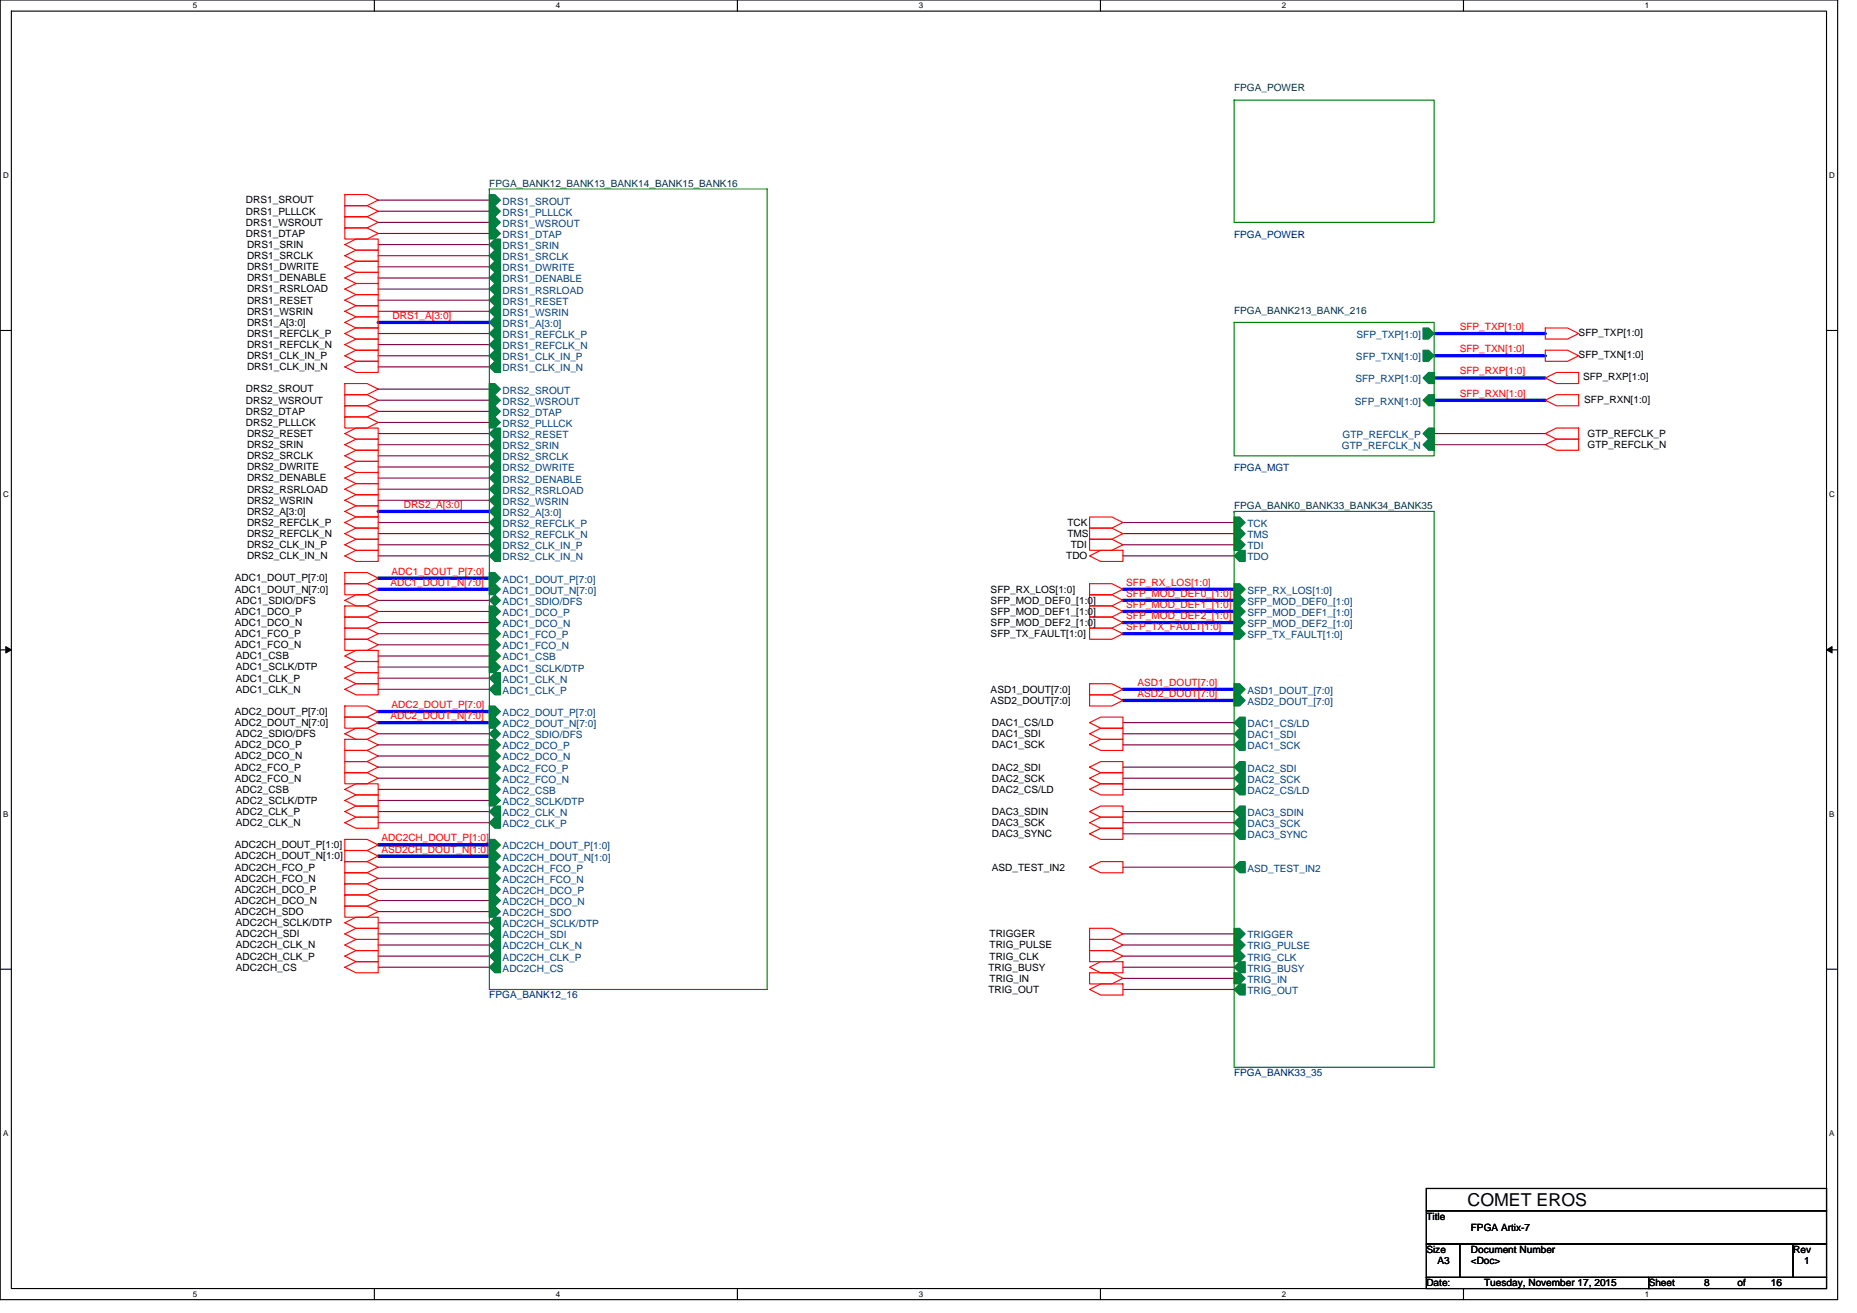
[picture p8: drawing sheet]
<svg xmlns="http://www.w3.org/2000/svg" width="297mm" height="210mm" viewBox="0 0 297 210" stroke-linecap="round" stroke-linejoin="round" font-family="sans-serif">
<path d="M0 0h293.9v207.8h-293.9zM1.8 1.8h290.4v204.3h-290.4z" fill="none" stroke="#000" stroke-width=".18"/>
<g fill="#fff">
<path d="M30.8 .2h.8v1.4h-.8z"/>
<path d="M30.8 206.2h.8v1.5h-.8z"/>
</g>
<path d="M59.9 0v1.8M59.9 206.1v1.7" fill="none" stroke="#000" stroke-width=".18"/>
<g fill="#fff">
<path d="M88.9 .2h.7v1.4h-.7z"/>
<path d="M88.9 206.2h.7v1.5h-.7z"/>
</g>
<path d="M118 0v1.8M118 206.1v1.7" fill="none" stroke="#000" stroke-width=".18"/>
<g fill="#fff">
<path d="M147 .2h.7v1.4h-.7z"/>
<path d="M147 206.2h.7v1.5h-.7z"/>
</g>
<path d="M176 0v1.8M176 206.1v1.7" fill="none" stroke="#000" stroke-width=".18"/>
<g fill="#fff">
<path d="M205.1 .2h.7v1.4h-.7z"/>
<path d="M205.1 206.2h.7v1.5h-.7z"/>
</g>
<path d="M234.1 0v1.8M234.1 206.1v1.7" fill="none" stroke="#000" stroke-width=".18"/>
<g fill="#fff">
<path d="M263.1 .2h.7v1.4h-.7z"/>
<path d="M263.1 206.2h.7v1.5h-.7z"/>
<path d="M.5 27.3h.9v1.4h-.9z"/>
<path d="M292.6 27.3h.9v1.4h-.9z"/>
<path d="M.5 78.4h.9v1.4h-.9z"/>
<path d="M292.6 78.4h.9v1.4h-.9z"/>
</g>
<path d="M0 52.9h1.8M292.2 52.9h1.7" fill="none" stroke="#000" stroke-width=".18"/>
<g fill="#fff">
<path d="M.5 129.5h.8v1.4h-.8z"/>
<path d="M292.6 129.5h.9v1.4h-.9z"/>
</g>
<path d="M0 103.9h1.8M292.2 103.9h1.7" fill="none" stroke="#000" stroke-width=".18"/>
<path d="M.9 103.4l.9 .5-.9 .5zM292.2 103.9l.9-.5v1z" fill="#000"/>
<path d="M.9 103.4l.9 .5-.9 .5zM292.2 103.9l.9-.5v1z" fill="none" stroke="#000" stroke-width=".16"/>
<g fill="#fff">
<path d="M.5 180.5h.8v1.5h-.8z"/>
<path d="M292.6 180.5h.9v1.5h-.9z"/>
</g>
<path d="M0 155h1.8M292.2 155h1.7M228.2 190.1h64v3.5h-64zM228.2 193.6h64v5.4h-64zM228.2 199h5.3v5.3h-5.3zM233.5 199h53.3v5.3h-53.3zM286.8 199h5.4v5.3h-5.4zM228.2 204.3h35.5v1.8h-35.5zM263.7 204.3h28.5v1.8h-28.5z" fill="none" stroke="#000" stroke-width=".18"/>
<g fill="none" stroke="#800040" stroke-width=".18">
<path d="M60.5 32h17.8M60.5 33.8h17.8M60.5 35.6h17.8M60.5 37.3h17.8M60.5 39.1h17.8M60.5 53.3h17.8M60.5 55.1h17.8M60.5 48h17.8M60.5 40.9h17.8M60.5 44.4h17.8M60.5 42.7h17.8M60.5 46.2h17.8"/>
<path d="M60.5 49.8h17.8M60.5 56.9h17.8M60.5 58.7h17.8M60.5 62.2h17.8M60.5 64h17.8M60.5 65.8h17.8M60.5 67.6h17.8M60.5 69.3h17.8M60.5 71.1h17.8M60.5 72.9h17.8M60.5 78.2h17.8M60.5 76.5h17.8"/>
<path d="M60.5 74.7h17.8M229.4 69.3h17.8M229.4 71.1h17.8M60.5 80h17.8M60.5 96h17.8M60.5 83.6h17.8M60.5 85.3h17.8M60.5 97.8h17.8M60.5 99.6h17.8M60.5 87.1h17.8M60.5 88.9h17.8M179.6 88.9h17.8"/>
<path d="M179.6 83.6h17.8M179.6 87.1h17.8M179.6 85.3h17.8M60.5 104.9h17.8M60.5 106.7h17.8M60.5 119.1h17.8M60.5 117.3h17.8M60.5 108.5h17.8M60.5 110.2h17.8M60.5 101.3h17.8M60.5 103.1h17.8M179.6 115.6h17.8"/>
<path d="M179.6 119.1h17.8M179.6 117.3h17.8M60.5 138.7h17.8M60.5 126.2h17.8M60.5 129.8h17.8M60.5 131.6h17.8M60.5 122.7h17.8M60.5 128h17.8M60.5 120.9h17.8M60.5 124.5h17.8M179.6 124.5h17.8M179.6 126.2h17.8"/>
<path d="M179.6 129.8h17.8M179.6 131.6h17.8M179.6 133.3h17.8M179.6 138.7h17.8M179.6 122.7h17.8M60.5 142.2h17.8M60.5 144h17.8M60.5 140.5h17.8M60.5 147.6h17.8M60.5 152.9h17.8M60.5 151.1h17.8M60.5 149.4h17.8"/>
<path d="M60.5 154.7h17.8M60.5 145.8h17.8M179.6 156.5h17.8M179.6 149.4h17.8M179.6 152.9h17.8M179.6 158.2h17.8M179.6 154.7h17.8M179.6 151.1h17.8"/>
</g>
<g fill="none" stroke="#00f" stroke-width=".53">
<path d="M60.5 51.6h17.8M229.4 53.3h17.8M229.4 56.9h17.8M229.4 60.5h17.8M229.4 64h17.8M60.5 92.5h17.8M60.5 94.2h17.8M60.5 81.8h17.8M179.6 94.2h17.8M179.6 96h17.8M179.6 97.8h17.8M179.6 99.6h17.8"/>
<path d="M60.5 113.8h17.8M60.5 115.6h17.8M179.6 110.2h17.8M179.6 112h17.8M179.6 101.3h17.8M60.5 135.1h17.8M60.5 136.9h17.8"/>
</g>
<g fill="none" stroke="#f00" stroke-width=".18">
<path d="M55.2 39.1l1.7-.9h3.6v1.8h-3.6zM55.2 31.1h3.5l1.8 .9-1.8 .9h-3.5zM55.2 32.9h3.5l1.8 .9-1.8 .9h-3.5zM55.2 34.7h3.5l1.8 .9-1.8 .8h-3.5zM55.2 36.4h3.5l1.8 .9-1.8 .9h-3.5zM55.2 48l1.7-.9h3.6v1.8h-3.6zM55.2 40.9l1.7-.9h3.6v1.8h-3.6zM55.2 44.4l1.7-.8h3.6v1.7h-3.6zM55.2 46.2l1.7-.9h3.6v1.8h-3.6zM55.2 42.7l1.7-.9h3.6v1.8h-3.6zM55.2 49.8l1.7-.9h3.6v1.8h-3.6zM55.2 51.6l1.7-.9h3.6v1.8h-3.6z"/>
<path d="M55.2 53.3l1.7-.8h3.6v1.7h-3.6zM55.2 55.1l1.7-.9h3.6v1.8h-3.6zM55.2 56.9l1.7-.9h3.6v1.8h-3.6zM55.2 58.7l1.7-.9h3.6v1.8h-3.6zM247.2 52.5h3.5l1.8 .8-1.8 .9h-3.5zM247.2 56h3.5l1.8 .9-1.8 .9h-3.5zM55.2 69.3l1.7-.8h3.6v1.7h-3.6zM55.2 71.1l1.7-.9h3.6v1.8h-3.6zM55.2 72.9l1.7-.9h3.6v1.8h-3.6zM55.2 74.7l1.7-.9h3.6v1.8h-3.6zM55.2 76.5l1.7-.9h3.6v1.7h-3.6zM55.2 78.2l1.7-.9h3.6v1.8h-3.6z"/>
<path d="M55.2 61.3h3.5l1.8 .9-1.8 .9h-3.5zM55.2 63.1h3.5l1.8 .9-1.8 .9h-3.5zM55.2 64.9h3.5l1.8 .9-1.8 .9h-3.5zM55.2 66.7h3.5l1.8 .9-1.8 .9h-3.5zM247.2 69.3l1.8-.8h3.5v1.7h-3.5zM247.2 71.1l1.8-.9h3.5v1.8h-3.5zM247.2 60.5l1.8-.9h3.5v1.7h-3.5zM247.2 64l1.8-.9h3.5v1.8h-3.5zM55.2 80l1.7-.9h3.6v1.8h-3.6zM55.2 81.8l1.7-.9h3.6v1.8h-3.6zM55.2 83.6l1.7-.9h3.6v1.8h-3.6zM55.2 85.3l1.7-.8h3.6v1.7h-3.6z"/>
<path d="M55.2 96.9h3.5l1.8 .9-1.8 .9h-3.5zM55.2 98.7h3.5l1.8 .9-1.8 .9h-3.5zM55.2 91.6h3.5l1.8 .9-1.8 .8h-3.5zM55.2 93.3h3.5l1.8 .9-1.8 .9h-3.5zM55.2 96l1.7-.9h1.8l1.8 .9-1.8 .9h-1.8zM55.2 88.9l1.7-.9h3.6v1.8h-3.6zM55.2 87.1l1.7-.9h3.6v1.8h-3.6zM174.3 84.5h3.5l1.8 .8-1.8 .9h-3.5zM174.3 82.7h3.5l1.8 .9-1.8 .9h-3.5zM174.3 86.2h3.5l1.8 .9-1.8 .9h-3.5zM174.3 88.9l1.8-.9h3.5v1.8h-3.5zM174.3 93.3h3.5l1.8 .9-1.8 .9h-3.5z"/>
<path d="M174.3 95.1h3.5l1.8 .9-1.8 .9h-3.5zM174.3 96.9h3.5l1.8 .9-1.8 .9h-3.5zM174.3 98.7h3.5l1.8 .9-1.8 .9h-3.5zM55.2 100.5h3.5l1.8 .8-1.8 .9h-3.5zM55.2 102.2h3.5l1.8 .9-1.8 .9h-3.5zM55.2 118.2h3.5l1.8 .9-1.8 .9h-3.5zM55.2 112.9h3.5l1.8 .9-1.8 .9h-3.5zM55.2 114.7h3.5l1.8 .9-1.8 .9h-3.5zM55.2 108.5l1.7-.9h3.6v1.7h-3.6zM55.2 110.2l1.7-.9h3.6v1.8h-3.6zM55.2 106.7l1.7-.9h3.6v1.8h-3.6zM55.2 117.3l1.7-.8h1.8l1.8 .8-1.8 .9h-1.8z"/>
<path d="M55.2 104.9l1.7-.9h3.6v1.8h-3.6zM174.3 115.6l1.8-.9h3.5v1.8h-3.5zM174.3 119.1l1.8-.9h3.5v1.8h-3.5zM174.3 117.3l1.8-.8h3.5v1.7h-3.5zM174.3 111.1h3.5l1.8 .9-1.8 .9h-3.5zM174.3 109.3h3.5l1.8 .9-1.8 .9h-3.5zM174.3 100.5h3.5l1.8 .8-1.8 .9h-3.5zM55.2 120h3.5l1.8 .9-1.8 .9h-3.5zM55.2 121.8h3.5l1.8 .9-1.8 .9h-3.5zM55.2 123.6h3.5l1.8 .9-1.8 .8h-3.5zM55.2 129.8l1.7-.9h3.6v1.8h-3.6zM55.2 131.6l1.7-.9h3.6v1.8h-3.6z"/>
<path d="M55.2 126.2l1.7-.9h3.6v1.8h-3.6zM55.2 128l1.7-.9h3.6v1.8h-3.6zM55.2 136h3.5l1.8 .9-1.8 .9h-3.5zM55.2 134.2h3.5l1.8 .9-1.8 .9h-3.5zM55.2 139.6h3.5l1.8 .9-1.8 .9h-3.5zM55.2 137.8h3.5l1.8 .9-1.8 .9h-3.5zM174.3 122.7l1.8-.9h3.5v1.8h-3.5zM174.3 124.5l1.8-.9h3.5v1.7h-3.5zM174.3 126.2l1.8-.9h3.5v1.8h-3.5zM174.3 129.8l1.8-.9h3.5v1.8h-3.5zM174.3 131.6l1.8-.9h3.5v1.8h-3.5zM174.3 133.3l1.8-.8h3.5v1.7h-3.5z"/>
<path d="M174.3 138.7l1.8-.9h3.5v1.8h-3.5zM55.2 143.1h3.5l1.8 .9-1.8 .9h-3.5zM55.2 141.4h3.5l1.8 .8-1.8 .9h-3.5zM55.2 147.6l1.7-.9h3.6v1.8h-3.6zM55.2 152.9l1.7-.9h3.6v1.8h-3.6zM55.2 151.1l1.7-.9h3.6v1.8h-3.6zM55.2 149.4l1.7-.9h3.6v1.7h-3.6zM55.2 154.7l1.7-.9h3.6v1.8h-3.6zM55.2 144.9h3.5l1.8 .9-1.8 .9h-3.5zM174.3 158.2l1.8-.8h3.5v1.7h-3.5zM174.3 154.7l1.8-.9h3.5v1.8h-3.5zM174.3 155.6h3.5l1.8 .9-1.8 .9h-3.5z"/>
<path d="M174.3 148.5h3.5l1.8 .9-1.8 .8h-3.5zM174.3 150.2h3.5l1.8 .9-1.8 .9h-3.5zM174.3 152h3.5l1.8 .9-1.8 .9h-3.5z"/>
</g>
<g fill="#008040" stroke="#008040" stroke-width=".18">
<path d="M78.3 96l.9-.9 .8 .9-.8 .9z" fill-rule="evenodd"/>
<path d="M78.3 108.5l.9-.9h.8v1.7h-.8z" fill-rule="evenodd"/>
<path d="M78.3 110.2l.9-.9h.8v1.8h-.8z" fill-rule="evenodd"/>
<path d="M78.3 96.9h.9l.8 .9-.8 .9h-.9z" fill-rule="evenodd"/>
<path d="M78.3 98.7h.9l.8 .9-.8 .9h-.9z" fill-rule="evenodd"/>
<path d="M78.3 100.5h.9l.8 .8-.8 .9h-.9z" fill-rule="evenodd"/>
<path d="M78.3 102.2h.9l.8 .9-.8 .9h-.9z" fill-rule="evenodd"/>
<path d="M78.3 104h.9l.8 .9-.8 .9h-.9z" fill-rule="evenodd"/>
<path d="M78.3 105.8h.9l.8 .9-.8 .9h-.9z" fill-rule="evenodd"/>
<path d="M78.3 117.3l.9-.8 .8 .8-.8 .9z" fill-rule="evenodd"/>
<path d="M78.3 129.8l.9-.9h.8v1.8h-.8z" fill-rule="evenodd"/>
<path d="M78.3 131.6l.9-.9h.8v1.8h-.8z" fill-rule="evenodd"/>
<path d="M78.3 118.2h.9l.8 .9-.8 .9h-.9z" fill-rule="evenodd"/>
<path d="M78.3 120h.9l.8 .9-.8 .9h-.9z" fill-rule="evenodd"/>
<path d="M78.3 121.8h.9l.8 .9-.8 .9h-.9z" fill-rule="evenodd"/>
<path d="M78.3 123.6h.9l.8 .9-.8 .8h-.9z" fill-rule="evenodd"/>
<path d="M78.3 125.3h.9l.8 .9-.8 .9h-.9z" fill-rule="evenodd"/>
<path d="M78.3 127.1h.9l.8 .9-.8 .9h-.9z" fill-rule="evenodd"/>
<path d="M78.3 141.4h.9l.8 .8-.8 .9h-.9z" fill-rule="evenodd"/>
<path d="M78.3 143.1h.9l.8 .9-.8 .9h-.9z" fill-rule="evenodd"/>
<path d="M78.3 91.6h.9l.8 .9-.8 .8h-.9z" fill-rule="evenodd"/>
<path d="M78.3 93.3h.9l.8 .9-.8 .9h-.9z" fill-rule="evenodd"/>
<path d="M78.3 134.2h.9l.8 .9-.8 .9h-.9z" fill-rule="evenodd"/>
<path d="M78.3 112.9h.9l.8 .9-.8 .9h-.9z" fill-rule="evenodd"/>
<path d="M78.3 114.7h.9l.8 .9-.8 .9h-.9z" fill-rule="evenodd"/>
<path d="M78.3 136h.9l.8 .9-.8 .9h-.9z" fill-rule="evenodd"/>
<path d="M78.3 147.6l.9-.9h.8v1.8h-.8z" fill-rule="evenodd"/>
<path d="M78.3 149.4l.9-.9h.8v1.7h-.8z" fill-rule="evenodd"/>
<path d="M78.3 137.8h.9l.8 .9-.8 .9h-.9z" fill-rule="evenodd"/>
<path d="M78.3 139.6h.9l.8 .9-.8 .9h-.9z" fill-rule="evenodd"/>
<path d="M78.3 151.1l.9-.9h.8v1.8h-.8z" fill-rule="evenodd"/>
<path d="M78.3 152.9l.9-.9h.8v1.8h-.8z" fill-rule="evenodd"/>
<path d="M78.3 154.7l.9-.9h.8v1.8h-.8z" fill-rule="evenodd"/>
<path d="M78.3 144.9h.9l.8 .9-.8 .9h-.9z" fill-rule="evenodd"/>
<path d="M78.3 39.1l.9-.9h.8v1.8h-.8z" fill-rule="evenodd"/>
<path d="M78.3 40.9l.9-.9h.8v1.8h-.8z" fill-rule="evenodd"/>
<path d="M78.3 42.7l.9-.9h.8v1.8h-.8z" fill-rule="evenodd"/>
<path d="M78.3 44.4l.9-.8h.8v1.7h-.8z" fill-rule="evenodd"/>
<path d="M78.3 46.2l.9-.9h.8v1.8h-.8z" fill-rule="evenodd"/>
<path d="M78.3 48l.9-.9h.8v1.8h-.8z" fill-rule="evenodd"/>
<path d="M78.3 49.8l.9-.9h.8v1.8h-.8z" fill-rule="evenodd"/>
<path d="M78.3 51.6l.9-.9h.8v1.8h-.8z" fill-rule="evenodd"/>
<path d="M78.3 31.1h.9l.8 .9-.8 .9h-.9z" fill-rule="evenodd"/>
<path d="M78.3 32.9h.9l.8 .9-.8 .9h-.9z" fill-rule="evenodd"/>
<path d="M78.3 34.7h.9l.8 .9-.8 .8h-.9z" fill-rule="evenodd"/>
<path d="M78.3 36.4h.9l.8 .9-.8 .9h-.9z" fill-rule="evenodd"/>
<path d="M78.3 69.3l.9-.8h.8v1.7h-.8z" fill-rule="evenodd"/>
<path d="M78.3 71.1l.9-.9h.8v1.8h-.8z" fill-rule="evenodd"/>
<path d="M78.3 72.9l.9-.9h.8v1.8h-.8z" fill-rule="evenodd"/>
<path d="M78.3 74.7l.9-.9h.8v1.8h-.8z" fill-rule="evenodd"/>
<path d="M78.3 76.5l.9-.9h.8v1.7h-.8z" fill-rule="evenodd"/>
<path d="M78.3 78.2l.9-.9h.8v1.8h-.8z" fill-rule="evenodd"/>
<path d="M78.3 80l.9-.9h.8v1.8h-.8z" fill-rule="evenodd"/>
<path d="M78.3 81.8l.9-.9h.8v1.8h-.8z" fill-rule="evenodd"/>
<path d="M78.3 61.3h.9l.8 .9-.8 .9h-.9z" fill-rule="evenodd"/>
<path d="M78.3 63.1h.9l.8 .9-.8 .9h-.9z" fill-rule="evenodd"/>
<path d="M78.3 64.9h.9l.8 .9-.8 .9h-.9z" fill-rule="evenodd"/>
<path d="M78.3 66.7h.9l.8 .9-.8 .9h-.9z" fill-rule="evenodd"/>
<path d="M78.3 53.3l.9-.8h.8v1.7h-.8z" fill-rule="evenodd"/>
<path d="M78.3 55.1l.9-.9h.8v1.8h-.8z" fill-rule="evenodd"/>
<path d="M78.3 83.6l.9-.9h.8v1.8h-.8z" fill-rule="evenodd"/>
<path d="M78.3 85.3l.9-.8h.8v1.7h-.8z" fill-rule="evenodd"/>
<path d="M78.3 87.1l.9-.9h.8v1.8h-.8z" fill-rule="evenodd"/>
<path d="M78.3 88.9l.9-.9h.8v1.8h-.8z" fill-rule="evenodd"/>
<path d="M78.3 56.9l.9-.9h.8v1.8h-.8z" fill-rule="evenodd"/>
<path d="M78.3 58.7l.9-.9h.8v1.8h-.8z" fill-rule="evenodd"/>
<path d="M197.4 82.7h.9l.9 .9-.9 .9h-.9z" fill-rule="evenodd"/>
<path d="M197.4 84.5h.9l.9 .8-.9 .9h-.9z" fill-rule="evenodd"/>
<path d="M197.4 86.2h.9l.9 .9-.9 .9h-.9z" fill-rule="evenodd"/>
<path d="M197.4 88.9l.9-.9h.9v1.8h-.9z" fill-rule="evenodd"/>
<path d="M197.4 109.3h.9l.9 .9-.9 .9h-.9z" fill-rule="evenodd"/>
<path d="M197.4 111.1h.9l.9 .9-.9 .9h-.9z" fill-rule="evenodd"/>
<path d="M197.4 138.7l.9-.9h.9v1.8h-.9z" fill-rule="evenodd"/>
<path d="M197.4 115.6l.9-.9h.9v1.8h-.9z" fill-rule="evenodd"/>
<path d="M197.4 119.1l.9-.9h.9v1.8h-.9z" fill-rule="evenodd"/>
<path d="M197.4 117.3l.9-.8h.9v1.7h-.9z" fill-rule="evenodd"/>
<path d="M197.4 122.7l.9-.9h.9v1.8h-.9z" fill-rule="evenodd"/>
<path d="M197.4 124.5l.9-.9h.9v1.7h-.9z" fill-rule="evenodd"/>
<path d="M198.3 125.3h.9v1.8h-.9l-.9-.9z" fill-rule="evenodd"/>
<path d="M197.4 129.8l.9-.9h.9v1.8h-.9z" fill-rule="evenodd"/>
<path d="M197.4 131.6l.9-.9h.9v1.8h-.9z" fill-rule="evenodd"/>
<path d="M197.4 133.3l.9-.8h.9v1.7h-.9z" fill-rule="evenodd"/>
<path d="M197.4 148.5h.9l.9 .9-.9 .8h-.9z" fill-rule="evenodd"/>
<path d="M197.4 154.7l.9-.9h.9v1.8h-.9z" fill-rule="evenodd"/>
<path d="M197.4 152h.9l.9 .9-.9 .9h-.9z" fill-rule="evenodd"/>
<path d="M197.4 155.6h.9l.9 .9-.9 .9h-.9z" fill-rule="evenodd"/>
<path d="M197.4 158.2l.9-.8h.9v1.7h-.9z" fill-rule="evenodd"/>
<path d="M197.4 150.2h.9l.9 .9-.9 .9h-.9z" fill-rule="evenodd"/>
<path d="M197.4 93.3h.9l.9 .9-.9 .9h-.9z" fill-rule="evenodd"/>
<path d="M197.4 95.1h.9l.9 .9-.9 .9h-.9z" fill-rule="evenodd"/>
<path d="M197.4 96.9h.9l.9 .9-.9 .9h-.9z" fill-rule="evenodd"/>
<path d="M197.4 98.7h.9l.9 .9-.9 .9h-.9z" fill-rule="evenodd"/>
<path d="M197.4 100.5h.9l.9 .8-.9 .9h-.9z" fill-rule="evenodd"/>
<path d="M227.6 71.1l.9-.9h.9v1.8h-.9z" fill-rule="evenodd"/>
<path d="M227.6 69.3l.9-.8h.9v1.7h-.9z" fill-rule="evenodd"/>
<path d="M227.6 60.5l.9-.9h.9v1.7h-.9z" fill-rule="evenodd"/>
<path d="M227.6 64l.9-.9h.9v1.8h-.9z" fill-rule="evenodd"/>
<path d="M227.6 52.5h.9l.9 .8-.9 .9h-.9z" fill-rule="evenodd"/>
<path d="M227.6 56h.9l.9 .9-.9 .9h-.9z" fill-rule="evenodd"/>
</g>
<path d="M197.4 16h32v19.6h-32zM78.3 30.2h44.4v128h-44.4zM78.3 30.2h.1M197.4 51.6h32v21.3h-32zM197.4 81.8h32v88.9h-32zM197.4 81.8h.1" fill="none" stroke="#008000" stroke-width=".18"/>
<text font-size="2.8" x="234.7" y="192.8">COMET EROS</text>
<g font-size="1.6" fill="#004040">
<text x="197.4" y="14.6">FPGA_POWER</text>
<text x="78.3" y="29.9">FPGA_BANK12_BANK13_BANK14_BANK15_BANK16</text>
<text x="197.4" y="50.1">FPGA_BANK213_BANK_216</text>
<text x="197.4" y="81.4">FPGA_BANK0_BANK33_BANK34_BANK35</text>
</g>
<g font-size="1.6">
<text x="39.3" y="32.5">DRS1_SROUT</text>
<text x="39.3" y="34.3">DRS1_PLLLCK</text>
<text x="39.3" y="36.1">DRS1_WSROUT</text>
<text x="39.3" y="37.9">DRS1_DTAP</text>
<text x="39.5" y="39.7">DRS1_SRIN</text>
<text x="39.5" y="41.4">DRS1_SRCLK</text>
<text x="39.5" y="45">DRS1_DENABLE</text>
<text x="39.5" y="46.8">DRS1_RSRLOAD</text>
<text x="39.5" y="43.2">DRS1_DWRITE</text>
<text x="39.5" y="48.5">DRS1_RESET</text>
<text x="39.5" y="50.3">DRS1_WSRIN</text>
<text x="39.5" y="52.1">DRS1_A[3:0]</text>
<text x="39.5" y="53.9">DRS1_REFCLK_P</text>
<text x="252.5" y="53.7">SFP_TXP[1:0]</text>
<text x="39.5" y="55.7">DRS1_REFCLK_N</text>
<text x="39.5" y="57.4">DRS1_CLK_IN_P</text>
<text x="39.5" y="59.2">DRS1_CLK_IN_N</text>
<text x="252.5" y="57.3">SFP_TXN[1:0]</text>
<text x="39.3" y="62.8">DRS2_SROUT</text>
<text x="39.3" y="64.5">DRS2_WSROUT</text>
<text x="253.2" y="60.8">SFP_RXP[1:0]</text>
<text x="253.4" y="64.4">SFP_RXN[1:0]</text>
<text x="39.3" y="66.3">DRS2_DTAP</text>
<text x="39.3" y="68.1">DRS2_PLLLCK</text>
<text x="39.5" y="69.9">DRS2_RESET</text>
<text x="39.5" y="71.7">DRS2_SRIN</text>
<text x="253.9" y="69.9">GTP_REFCLK_P</text>
<text x="253.9" y="71.7">GTP_REFCLK_N</text>
<text x="39.5" y="73.4">DRS2_SRCLK</text>
<text x="39.5" y="75.2">DRS2_DWRITE</text>
<text x="39.5" y="77">DRS2_DENABLE</text>
<text x="39.5" y="78.8">DRS2_RSRLOAD</text>
<text x="39.5" y="80.5">DRS2_WSRIN</text>
<text x="39.5" y="82.3">DRS2_A[3:0]</text>
<text x="39.5" y="84.1">DRS2_REFCLK_P</text>
<text x="39.5" y="85.9">DRS2_REFCLK_N</text>
<text x="39.5" y="89.4">DRS2_CLK_IN_N</text>
<text x="39.5" y="87.7">DRS2_CLK_IN_P</text>
<text x="170.5" y="89.4">TDO</text>
<text x="170.7" y="85.9">TMS</text>
<text x="170.7" y="84.1">TCK</text>
<text x="171.3" y="87.7">TDI</text>
<text x="37.6" y="93">ADC1_DOUT_P[7:0]</text>
<text x="37.6" y="94.8">ADC1_DOUT_N[7:0]</text>
<text x="158.5" y="94.8">SFP_RX_LOS[1:0]</text>
<text x="37.6" y="98.3">ADC1_DCO_P</text>
<text x="37.6" y="100.1">ADC1_DCO_N</text>
<text x="37.6" y="101.9">ADC1_FCO_P</text>
<text x="37.7" y="96.6">ADC1_SDIO/DFS</text>
<text x="158.5" y="96.6">SFP_MOD_DEF0_[1:0]</text>
<text x="158.5" y="98.3">SFP_MOD_DEF1_[1:0]</text>
<text x="158.5" y="100.1">SFP_MOD_DEF2_[1:0]</text>
<text x="158.5" y="101.9">SFP_TX_FAULT[1:0]</text>
<text x="37.6" y="103.7">ADC1_FCO_N</text>
<text x="37.7" y="105.4">ADC1_CSB</text>
<text x="37.7" y="107.2">ADC1_SCLK/DTP</text>
<text x="37.7" y="109">ADC1_CLK_P</text>
<text x="37.7" y="110.8">ADC1_CLK_N</text>
<text x="158.5" y="112.6">ASD2_DOUT[7:0]</text>
<text x="158.5" y="110.8">ASD1_DOUT[7:0]</text>
<text x="37.6" y="119.7">ADC2_DCO_P</text>
<text x="37.6" y="114.3">ADC2_DOUT_P[7:0]</text>
<text x="37.6" y="116.1">ADC2_DOUT_N[7:0]</text>
<text x="37.7" y="117.9">ADC2_SDIO/DFS</text>
<text x="158.6" y="116.1">DAC1_CS/LD</text>
<text x="158.6" y="119.7">DAC1_SCK</text>
<text x="158.6" y="117.9">DAC1_SDI</text>
<text x="37.6" y="121.4">ADC2_DCO_N</text>
<text x="37.6" y="123.2">ADC2_FCO_P</text>
<text x="37.6" y="125">ADC2_FCO_N</text>
<text x="158.6" y="123.2">DAC2_SDI</text>
<text x="158.6" y="125">DAC2_SCK</text>
<text x="37.7" y="130.3">ADC2_CLK_P</text>
<text x="37.7" y="126.8">ADC2_CSB</text>
<text x="37.7" y="128.6">ADC2_SCLK/DTP</text>
<text x="158.6" y="126.8">DAC2_CS/LD</text>
<text x="158.6" y="130.3">DAC3_SDIN</text>
<text x="37.6" y="137.4">ADC2CH_DOUT_N[1:0]</text>
<text x="37.6" y="135.7">ADC2CH_DOUT_P[1:0]</text>
<text x="37.7" y="132.1">ADC2_CLK_N</text>
<text x="158.6" y="132.1">DAC3_SCK</text>
<text x="158.6" y="133.9">DAC3_SYNC</text>
<text x="37.6" y="142.8">ADC2CH_DCO_P</text>
<text x="37.6" y="141">ADC2CH_FCO_N</text>
<text x="37.6" y="139.2">ADC2CH_FCO_P</text>
<text x="158.6" y="139.2">ASD_TEST_IN2</text>
<text x="37.6" y="144.6">ADC2CH_DCO_N</text>
<text x="37.6" y="146.3">ADC2CH_SDO</text>
<text x="37.7" y="148.1">ADC2CH_SCLK/DTP</text>
<text x="37.7" y="149.9">ADC2CH_SDI</text>
<text x="158.3" y="149.9">TRIGGER</text>
<text x="37.7" y="153.4">ADC2CH_CLK_P</text>
<text x="37.7" y="151.7">ADC2CH_CLK_N</text>
<text x="37.7" y="155.2">ADC2CH_CS</text>
<text x="158.1" y="155.2">TRIG_BUSY</text>
<text x="158.3" y="151.7">TRIG_PULSE</text>
<text x="158.3" y="153.4">TRIG_CLK</text>
<text x="158.1" y="158.8">TRIG_OUT</text>
<text x="158.3" y="157">TRIG_IN</text>
<text x="228.2" y="195.1">Title</text>
<text x="235.3" y="196.8">FPGA Artix-7</text>
<text x="228.2" y="200.4">Size</text>
<text x="229.9" y="202.2">A3</text>
<text x="235.3" y="200.4">Document Number</text>
<text x="235.3" y="202.2">&lt;Doc&gt;</text>
<text x="286.8" y="200.4">Rev</text>
<text x="288.6" y="202.2">1</text>
<text x="228.2" y="205.7">Date:</text>
<text x="237.4" y="205.7">Tuesday, November 17, 2015</text>
<text x="263.7" y="205.7">Sheet</text>
<text x="272.6" y="205.7">8</text>
<text x="277.9" y="205.7">of</text>
<text x="283.3" y="205.7">16</text>
</g>
<g font-size="1.6" fill="#004080">
<text x="80.4" y="32.7">DRS1_SROUT</text>
<text x="80.4" y="34.5">DRS1_PLLLCK</text>
<text x="80.4" y="39.8">DRS1_SRIN</text>
<text x="80.4" y="41.6">DRS1_SRCLK</text>
<text x="80.4" y="36.3">DRS1_WSROUT</text>
<text x="80.4" y="38.1">DRS1_DTAP</text>
<text x="80.4" y="43.4">DRS1_DWRITE</text>
<text x="80.4" y="45.2">DRS1_DENABLE</text>
<text x="80.4" y="46.9">DRS1_RSRLOAD</text>
<text x="80.4" y="48.7">DRS1_RESET</text>
<text x="80.4" y="50.5">DRS1_WSRIN</text>
<text x="80.4" y="52.3">DRS1_A[3:0]</text>
<text x="80.4" y="54.1">DRS1_REFCLK_P</text>
<text x="80.4" y="55.8">DRS1_REFCLK_N</text>
<text x="80.4" y="57.6">DRS1_CLK_IN_P</text>
<text x="80.4" y="59.4">DRS1_CLK_IN_N</text>
<text x="216.9" y="57.6">SFP_TXN[1:0]</text>
<text x="217" y="54.1">SFP_TXP[1:0]</text>
<text x="80.4" y="62.9">DRS2_SROUT</text>
<text x="80.4" y="64.7">DRS2_WSROUT</text>
<text x="216.7" y="64.7">SFP_RXN[1:0]</text>
<text x="216.8" y="61.2">SFP_RXP[1:0]</text>
<text x="80.4" y="70.1">DRS2_RESET</text>
<text x="80.4" y="71.8">DRS2_SRIN</text>
<text x="80.4" y="66.5">DRS2_DTAP</text>
<text x="80.4" y="68.3">DRS2_PLLLCK</text>
<text x="214.7" y="71.8">GTP_REFCLK_N</text>
<text x="214.7" y="70.1">GTP_REFCLK_P</text>
<text x="80.4" y="73.6">DRS2_SRCLK</text>
<text x="80.4" y="75.4">DRS2_DWRITE</text>
<text x="80.4" y="77.2">DRS2_DENABLE</text>
<text x="80.4" y="78.9">DRS2_RSRLOAD</text>
<text x="80.4" y="80.7">DRS2_WSRIN</text>
<text x="80.4" y="82.5">DRS2_A[3:0]</text>
<text x="80.4" y="84.3">DRS2_REFCLK_P</text>
<text x="80.4" y="86.1">DRS2_REFCLK_N</text>
<text x="80.4" y="87.8">DRS2_CLK_IN_P</text>
<text x="80.4" y="89.6">DRS2_CLK_IN_N</text>
<text x="199.5" y="84.3">TCK</text>
<text x="199.5" y="86.1">TMS</text>
<text x="199.5" y="87.8">TDI</text>
<text x="199.5" y="89.6">TDO</text>
<text x="80.4" y="93.2">ADC1_DOUT_P[7:0]</text>
<text x="80.4" y="95">ADC1_DOUT_N[7:0]</text>
<text x="199.5" y="95">SFP_RX_LOS[1:0]</text>
<text x="80.4" y="96.7">ADC1_SDIO/DFS</text>
<text x="80.4" y="98.5">ADC1_DCO_P</text>
<text x="80.4" y="100.3">ADC1_DCO_N</text>
<text x="199.5" y="96.7">SFP_MOD_DEF0_[1:0]</text>
<text x="199.5" y="98.5">SFP_MOD_DEF1_[1:0]</text>
<text x="199.5" y="100.3">SFP_MOD_DEF2_[1:0]</text>
<text x="80.4" y="102.1">ADC1_FCO_P</text>
<text x="80.4" y="103.8">ADC1_FCO_N</text>
<text x="80.4" y="105.6">ADC1_CSB</text>
<text x="80.4" y="107.4">ADC1_SCLK/DTP</text>
<text x="199.5" y="102.1">SFP_TX_FAULT[1:0]</text>
<text x="80.4" y="109.2">ADC1_CLK_N</text>
<text x="80.4" y="111">ADC1_CLK_P</text>
<text x="199.5" y="111">ASD1_DOUT_[7:0]</text>
<text x="199.5" y="112.7">ASD2_DOUT_[7:0]</text>
<text x="80.4" y="118.1">ADC2_SDIO/DFS</text>
<text x="80.4" y="119.8">ADC2_DCO_P</text>
<text x="80.4" y="114.5">ADC2_DOUT_P[7:0]</text>
<text x="80.4" y="116.3">ADC2_DOUT_N[7:0]</text>
<text x="199.5" y="116.3">DAC1_CS/LD</text>
<text x="199.5" y="119.8">DAC1_SCK</text>
<text x="199.5" y="118.1">DAC1_SDI</text>
<text x="80.4" y="121.6">ADC2_DCO_N</text>
<text x="80.4" y="123.4">ADC2_FCO_P</text>
<text x="80.4" y="125.2">ADC2_FCO_N</text>
<text x="199.5" y="123.4">DAC2_SDI</text>
<text x="199.5" y="125.2">DAC2_SCK</text>
<text x="80.4" y="130.5">ADC2_CLK_N</text>
<text x="80.4" y="127">ADC2_CSB</text>
<text x="80.4" y="128.7">ADC2_SCLK/DTP</text>
<text x="199.5" y="127">DAC2_CS/LD</text>
<text x="199.5" y="130.5">DAC3_SDIN</text>
<text x="80.4" y="132.3">ADC2_CLK_P</text>
<text x="80.4" y="135.8">ADC2CH_DOUT_P[1:0]</text>
<text x="80.4" y="137.6">ADC2CH_DOUT_N[1:0]</text>
<text x="199.5" y="132.3">DAC3_SCK</text>
<text x="199.5" y="134.1">DAC3_SYNC</text>
<text x="80.4" y="143">ADC2CH_DCO_P</text>
<text x="80.4" y="139.4">ADC2CH_FCO_P</text>
<text x="80.4" y="141.2">ADC2CH_FCO_N</text>
<text x="199.5" y="139.4">ASD_TEST_IN2</text>
<text x="80.4" y="144.7">ADC2CH_DCO_N</text>
<text x="80.4" y="148.3">ADC2CH_SCLK/DTP</text>
<text x="80.4" y="146.5">ADC2CH_SDO</text>
<text x="80.4" y="150.1">ADC2CH_SDI</text>
<text x="80.4" y="151.8">ADC2CH_CLK_N</text>
<text x="80.4" y="153.6">ADC2CH_CLK_P</text>
<text x="80.4" y="155.4">ADC2CH_CS</text>
<text x="199.5" y="150.1">TRIGGER</text>
<text x="199.5" y="155.4">TRIG_BUSY</text>
<text x="199.5" y="153.6">TRIG_CLK</text>
<text x="199.5" y="151.8">TRIG_PULSE</text>
<text x="199.5" y="157.2">TRIG_IN</text>
<text x="199.5" y="159">TRIG_OUT</text>
</g>
<g font-size="1.6" fill="#000080">
<text x="197.4" y="38.1">FPGA_POWER</text>
<text x="197.4" y="75.4">FPGA_MGT</text>
<text x="78.3" y="159.7">FPGA_BANK12_16</text>
<text x="197.4" y="172.1">FPGA_BANK33_35</text>
</g>
<g font-size="1.6" fill="#f00">
<text x="62.8" y="51">DRS1_A[3:0]</text>
<text x="233.5" y="52.8">SFP_TXP[1:0]</text>
<text x="233.5" y="56.3">SFP_TXN[1:0]</text>
<text x="233.5" y="59.9">SFP_RXP[1:0]</text>
<text x="233.5" y="63.4">SFP_RXN[1:0]</text>
<text x="64.6" y="81.2">DRS2_A[3:0]</text>
<text x="62.4" y="93.7">ADC1_DOUT_N[7:0]</text>
<text x="62.6" y="91.9">ADC1_DOUT_P[7:0]</text>
<text x="180.2" y="93.7">SFP_RX_LOS[1:0]</text>
<text x="180.2" y="95.4">SFP_MOD_DEF0_[1:0]</text>
<text x="180.2" y="97.2">SFP_MOD_DEF1_[1:0]</text>
<text x="180.2" y="99">SFP_MOD_DEF2_[1:0]</text>
<text x="180.2" y="100.8">SFP_TX_FAULT[1:0]</text>
<text x="62.6" y="113.2">ADC2_DOUT_P[7:0]</text>
<text x="181.9" y="109.7">ASD1_DOUT[7:0]</text>
<text x="181.9" y="111.4">ASD2_DOUT[7:0]</text>
<text x="62.4" y="115">ADC2_DOUT_N[7:0]</text>
<text x="61" y="134.6">ADC2CH_DOUT_P[1:0]</text>
<text x="61" y="136.3">ASD2CH_DOUT_N[1:0]</text>
</g>
<g font-size="1.3">
<text x="30.8" y="1.3">5</text>
<text x="88.9" y="1.3">4</text>
<text x="147" y="1.3">3</text>
<text x="205.1" y="1.3">2</text>
<text x="263.1" y="1.3">1</text>
<text x=".5" y="28.5">D</text>
<text x="292.6" y="28.5">D</text>
<text x=".5" y="79.5">C</text>
<text x="292.6" y="79.5">C</text>
<text x=".5" y="130.6">B</text>
<text x="292.6" y="130.6">B</text>
<text x=".5" y="181.7">A</text>
<text x="292.6" y="181.7">A</text>
<text x="30.8" y="207.4">5</text>
<text x="88.9" y="207.4">4</text>
<text x="147" y="207.4">3</text>
<text x="205.1" y="207.4">2</text>
<text x="263.1" y="207.4">1</text>
</g>
</svg>
